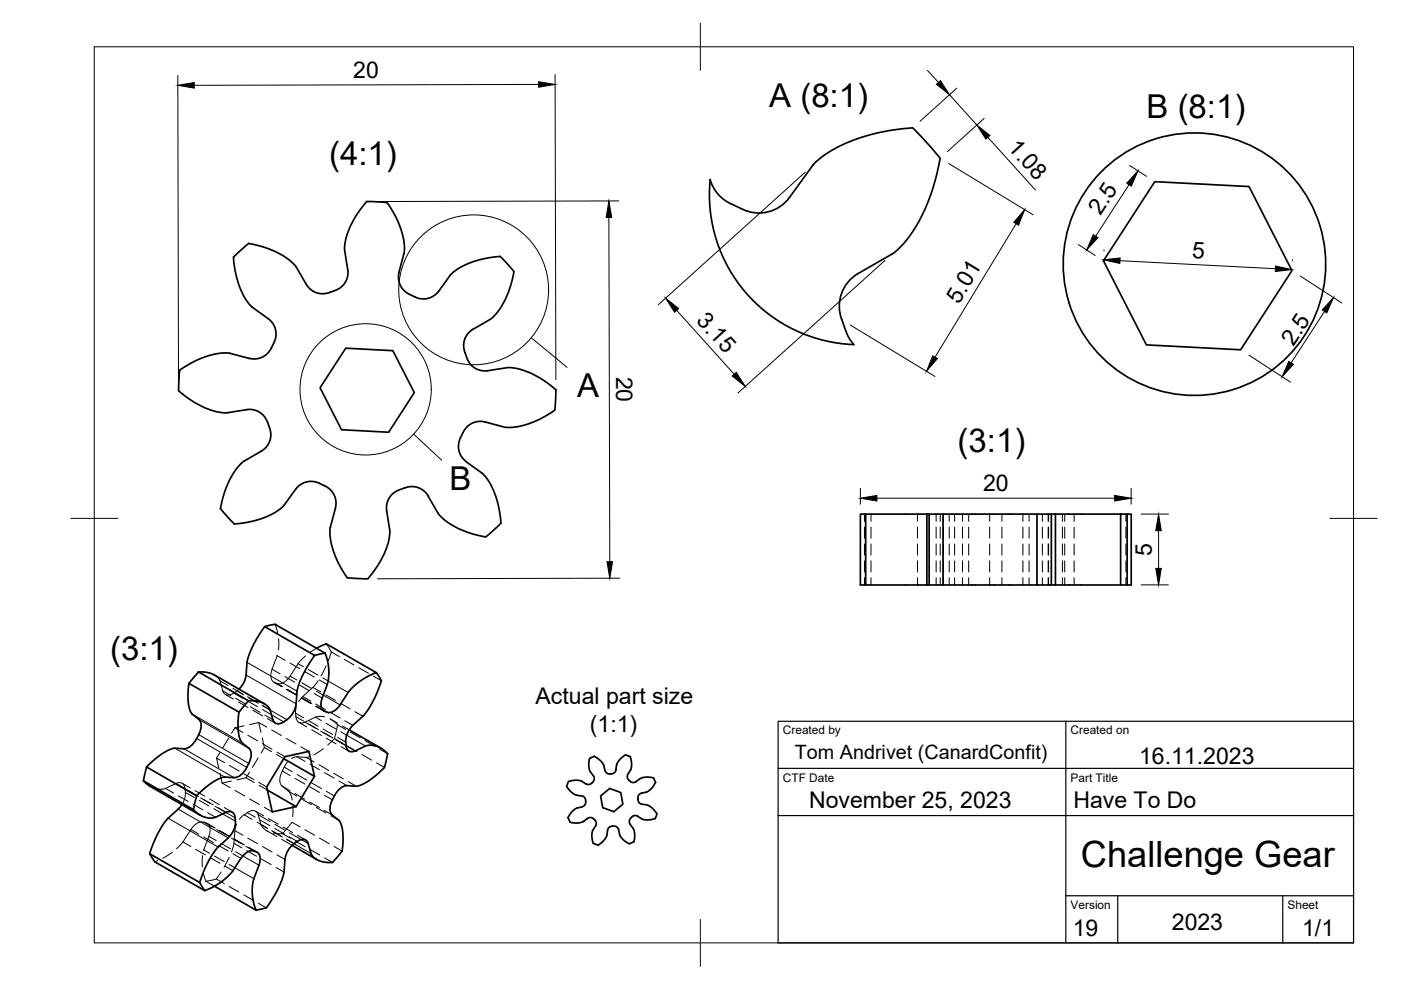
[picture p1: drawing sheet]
<svg xmlns="http://www.w3.org/2000/svg" width="297mm" height="210mm" viewBox="0 0 297 210" stroke-linecap="round" stroke-linejoin="round" font-family="sans-serif">
<!-- layer: Visible -->
<g fill="none" stroke="#000" stroke-width=".36">
<path d="M244.8 38.5l20 1.1 9.1 17.8-10.9 16.8-19.9-1.1-9.1-17.8zM49.5 54.5l.2 2.2 .5 2.4 1.4 3.5 .8 1.3 1 1.2 3.5 2.5a4.2 4.2 0 0 1 .8 5.9 4.1 4.1 0 0 1-4.8 2.5M52.7 51.6l2.5 .6 2.1 .7 2 .9 1.9 1.2 1.5 1.5 2.2 3.8M52.7 51.6l-3.2 2.9M73.7 57.2a4.3 4.3 0 0 1-3.6 4.7 4 4 0 0 1-5.2-1.6M82.1 43l1.3 2.1 1 1.8 .8 2.4 .4 1.6 .1 2.6-1.1 4.2a4 4 0 0 0 2.3 4.7M82.1 43l-4.3-.3-2.6 3.4-1.1 2.2-.9 2.9-.2 1.7 .7 4.3M155 43.2a11.6 11.6 0 0 0 6.3 2 8 8 0 0 0 6.1-3.3l5.3-7.3 2.8-2.2 4.1-2.2 2.7-1 3.9-1.1 3.1-.5 3.8-.5h.4l2 2.1 3.8 4.3-.7 3.5-.8 3-1.7 4.5-1.3 2.5-1.4 2.3-1.8 2.3-1.4 1.4-.8 .7-7.4 4.3a8 8 0 0 0-3.5 9.8M155 43.2a7.9 7.9 0 0 1-4.4-5.1 31.8 31.8 0 0 0 30.4 35M38.1 78.5l-.2 3.1a1.63 1.63 0 0 0 .9 2l2.9 2 1.7 .8 2.4 .9 2.2 .2 4.3-.6M52.9 76l-4.3-1.1-2.6 .1-1.6 .3-2.3 .9-1.9 .9-2.1 1.4M73.3 73.8l10 .6 4.5 8.8-5.4 8.4-10-.5-4.5-8.9z"/>
<path d="M86.8 62.4l1.2 .6M88 63a4 4 0 0 0 5-1.2l2.9-3.9 1.4-1 1.8-1 3.9-1.1 3.1-.4 1.3 1.3 1.6 1.9-.7 2.8-1.1 3-1.2 2.1-1.6 1.9-4.1 2.4a4 4 0 0 0-1.7 4.9M98.6 74.7l.4 1.2M99 75.9a4 4 0 0 0 4.4 2.7l4.8-.7 2.1 .4 2 .7 2.5 1.3 3.1 2.3-.1 1.9-.2 2.4-2.8 1.8-2.9 1.2-2.2 .6-2.3 .1-4.5-1.1a4.4 4.4 0 0 0-5.3 3.3 4 4 0 0 0 1.2 5.1M178.5 67.8l.8 2.4M179.3 70.1l.7 1.6 1 1.4M52.3 86.8a4 4 0 0 1 4.4 2.8M55.4 95.6l-3.8 2.2-.8 .8-1.4 1.9-1.6 3.3-1.1 4.1 3 3.2M56.7 89.6a4.7 4.7 0 0 1-.7 5.6l-.6 .4M98.8 97.9l3.9 2.9 1 1.3 .9 1.9 1.2 3.9 .4 3-1.3 1.3-1.9 1.6-2.8-.6-3-1.1-2.7-1.7-1.3-1.1-2.4-4.1M68.9 103a4 4 0 0 1 2.2 4.7l-1.1 4.3v1.4l.5 2.7 .8 2.4 1 1.9 1.3 2.1 4.4 .2M68.9 103a4.7 4.7 0 0 0-5.7 .2l-3 4-1.8 1.4-1.8 .9-2.4 .9-2.4 .5-2.2 .2"/>
<path d="M90.8 105.2a4.4 4.4 0 0 0-6.1-1.3 4 4 0 0 0-2.7 4.4l.7 4.3-.4 2.6-.7 2-1.1 2.1-2.5 3.4M183.5 109h-1.1v15h1.1v-15h13M196.5 109h.5M196.5 109v15M199.9 109h-2.9v15h-.5M219.9 109h-20v15h-2.9M222.9 109h-3v15h-20M223.8 109h13.8M223.8 109h-.9v15h-3M223.8 109v15M237.6 109h1.4v15h-1.4zM239 109h.8v15h-.8"/>
<path d="M56.1 132.8l2.2-.4 10.6 6.1M67.1 137.4l2.1-.9 10.6 6.1-2.6 1.3-2 1.4-1.2 1.2-1.9 3M68.9 138.5l.7 2.1 .1 2.8-.3 1.6-1.1 3a1.97 1.97 0 0 0 .7 2.9l.4 .1M68.9 138.5l-2.2 .5M183.5 124h13M222.9 124h.9M223.8 124h13.8M42.1 142.5h1.5l1.5 .4 10.9 6.3M42.1 142.5l10.6 6.1M42.1 142.5l-2 2.4M42.2 152.5l-1.6-1.2-.4-1-.4-2.7 .2-2.7 10.7 6.1-.2 3.3 .2 2 .5 1.1 1.6 1.2a2.72 2.72 0 0 1-.1 3.2M42.2 152.5a2.86 2.86 0 0 1-.2 3.5 4.1 4.1 0 0 1-3 2.8l-2.1-.2-1.5 .6-2.5 1.7-1.8 1.7 10.6 6.1 1.8-1.7 1.8-1.3 1.4-.7 1-.2a3.6 3.6 0 0 0 4.6-2.1l.4-.8"/>
<path d="M50.7 146.1l1-1.4a8.3 8.3 0 0 0 .7-4.3l.3-1.4 .8-1.8 .9-1.7 1.7-2.6 10.6 6.1-1.6 2.4-1 1.9-.7 1.8-.4 1.5a8.4 8.4 0 0 1-.7 4.3l-.7 .9-.8 .8M52.7 148.6l2.1 .1 1.7 .8 .7 .9 .6 2.2M52.7 148.6l-2 2.4M60.8 152.6l-.4 .3a1.46 1.46 0 0 1-2.5-.3M72.1 149.5a2.63 2.63 0 0 1-2.7 1.5M74 154.7l6.8 3.9M74.8 153.8a4.5 4.5 0 0 0-1.1 5.2 1.23 1.23 0 0 0 1.6 .2l2.4-1.1 1.5-.1 1.1 .4 1 .6 .9 .8-.1 .5a5.4 5.4 0 0 1-.9 2.7l-2.4 2.1-2 1.2-1.1 .4-2.1-.1M79.8 142.6l1.1 1.7M80.9 144.3l-1.2 3.2-1.6 2.8-.9 1.3-2.4 2.2M31.1 162.6l-.7 2.9M38.6 170.6l-.6 .7-2.6 2.4-1 1.3-1.5 2.9-1.2 3.1 10.6 6.1M41.7 168.7l-.7 2.9"/>
<path d="M42.5 172.8l-10.9-6.2-1.2-1.1 10.6 6.2 .8 .7 1.4 .8 1.2 .3 1-.1 2.5-1.2a1.23 1.23 0 0 1 1.4 0 1.23 1.23 0 0 1 .6 1.2M48.4 177.7l-2.3 2-1.1 1.5-1.4 2.6-1.3 3.3M49.9 173.4v.7M49.9 174.1l-.1 1-.4 1.1-1 1.4M56.7 167.5l6.1 3.5M60.2 160.9l6.5 3.7M61.9 179.2l5.2 3M66.7 164.6l-1.2-5.3-5.1 1.1-3.9 6.4 1.2 5.3 5.1-1.1M66.7 164.6l-3.9 6.4M70.5 169.6a2.72 2.72 0 0 0-.1 3.2l1.6 1.3 .4 .9 .3 2.8-.2 2.7M70.9 168.7l-.4 .9M73.6 166.6a3.4 3.4 0 0 0-2.7 2.2"/>
<path d="M120.1 166.7l.8 1 .7 .6 .6 .3 1.1 .2M120.5 165.7l-.3 1M123.3 168.7a1.01 1.01 0 0 1 .9 1M124.2 169.7v.2a1.03 1.03 0 0 1-.8 1.2l-1.5 .4-1.2 1.4a.86 .86 0 0 0 .1 1.2l.1 .2M125.8 178.8l1 .4M125.8 173.6a1.01 1.01 0 0 0-1.3-.1l-.9 .7-.7 .2-.9 .1-1.1-.2M125.9 173.6l.2 .2M126 160.4l1.3 .9 .7 1a1.99 1.99 0 0 0 .9 1.8h.4M126 160.4l-.3 .1a1.13 1.13 0 0 0-.9 1.3l.1 1 .2 .8a1.98 1.98 0 0 1 .8 1.9l-.3 .4a1.07 1.07 0 0 1-1.4 .3l-1-.6-.6-.2-1.2 .1-.9 .2M126.1 173.8a1.01 1.01 0 0 1 .2 1.3l-.7 1.1-.1 .5v1.2l.3 .9M127.3 168.8l2-1.6 2.3 .8 .5 2.5-2 1.6-2.3-.9zM128.8 176.1l-.1 1-.3 .7-.6 .6-1 .8"/>
<path d="M130.1 175.1a1.01 1.01 0 0 1 1.1 .8M130.1 175.2h-.1a1 1 0 0 0-1.2 .8M130.6 163.2l.2-1.3 .9-1.1a1.21 1.21 0 0 1 2-.2l.2 1.9-.1 .6-.7 1M130.6 163.2a1.11 1.11 0 0 1-1.3 .9M131.1 176l.3 1 .4 .7 .7 .7 .9 .5M133.1 164.1a1.25 1.25 0 0 0 .4 1.4 1.25 1.25 0 0 0 1.4 .2M133.7 173.5a1.01 1.01 0 0 0-.1 1.3l.7 .9 .2 .7 .1 .9-.2 1.2M133.9 173.3a1.01 1.01 0 0 1 1.3-.2l1 .6 .6 .1h1.2l.9-.2M133.9 173.3l-.2 .2M134.4 178.4l-.9 .5M134.9 165.7l1.1-.8 1.5-.1a1.11 1.11 0 0 1 1.3 .5 1.11 1.11 0 0 1-.3 1.4l-.7 .8-.7 .5a1.92 1.92 0 0 0-1.8 .9l-.1 .3M135.3 169.2v.2a.97 .97 0 0 0 .8 1.1l1.4 .3 .8 .6 .6 .7a.88 .88 0 0 1 .1 1.2l-.1 .3"/>
<path d="M31.7 181l1.1 1.7 10.6 6.1 1.9-.8 1.7-1.1 1.1-.9 1.3-1.4a9.2 9.2 0 0 1 3.1-4 1.8 1.8 0 0 1 2 .2 1.8 1.8 0 0 1 .6 2l-1.4 3.8-.2 1.2 .1 2.7 .7 2.5-8.8-5.1M42.3 187.1l1.1 1.7M56.5 192.5l-2.2 .5M72.5 180.4l-2 2.5-1.9-.1-1.1-.4-1.1-.8-.5-.6-.6-2.2a1.32 1.32 0 0 0-2.3-.4 5.1 5.1 0 0 0-2.6 3.8l-.2 2.9-.5 1.7-1.5 3-1.7 2.7"/>
<circle cx="253.3" cy="56" r="27.8"/>
</g>
<!-- layer: Hidden -->
<g fill="none" stroke="#000" stroke-width=".21">
<path d="M183.3 109v1.5M183.3 111.8v2.3M183.3 115.3v2.4M183.3 118.9v2.4M184.7 109v1.5M184.7 111.8v2.3M184.7 115.3v2.4M184.7 118.9v2.4M194.5 109v1.5M194.5 111.8v2.3M194.5 115.3v2.4M194.5 118.9v2.4"/>
<path d="M198.5 109v1.5M198.5 111.8v2.3M198.5 115.3v2.4M198.5 118.9v2.4M199.3 109v1.5M199.3 111.8v2.3M199.3 115.3v2.4M199.3 118.9v2.4M200 109v1.5M200 111.8v2.3M200 115.3v2.4M200 118.9v2.4"/>
<path d="M201.3 109v1.5M201.3 111.8v2.3M201.3 115.3v2.4M201.3 118.9v2.4M202.4 109v1.5M202.4 111.8v2.3M202.4 115.3v2.4M202.4 118.9v2.4M204.1 109v1.5M204.1 111.8v2.3M204.1 115.3v2.4M204.1 118.9v2.4"/>
<path d="M205.4 109v1.5M205.4 111.8v2.3M205.4 115.3v2.4M205.4 118.9v2.4M209.8 109v1.5M209.8 111.8v2.3M209.8 115.3v2.4M209.8 118.9v2.4M212.4 109v1.5M212.4 111.8v2.3M212.4 115.3v2.4M212.4 118.9v2.4"/>
<path d="M216.9 109v1.5M216.9 111.8v2.3M216.9 115.3v2.4M216.9 118.9v2.4M218.2 109v1.5M218.2 111.8v2.3M218.2 115.3v2.4M218.2 118.9v2.4M221 109v1.5M221 111.8v2.3M221 115.3v2.4M221 118.9v2.4"/>
<path d="M222.2 109v1.5M222.2 111.8v2.3M222.2 115.3v2.4M222.2 118.9v2.4M222.3 109v1.5M222.3 111.8v2.3M222.3 115.3v2.4M222.3 118.9v2.4M225.3 109v1.5M225.3 111.8v2.3M225.3 115.3v2.4M225.3 118.9v2.4"/>
<path d="M225.7 109v1.5M225.7 111.8v2.3M225.7 115.3v2.4M225.7 118.9v2.4M227.7 109v1.5M227.7 111.8v2.3M227.7 115.3v2.4M227.7 118.9v2.4M238.7 109v1.5M238.7 111.8v2.3M238.7 115.3v2.4M238.7 118.9v2.4"/>
<path d="M58.3 132.4l.6 1.8M58.8 139l-1.1 2.9a2.1 2.1 0 0 0 .5 2.8 2.45 2.45 0 0 0 3.3-1.3l1.8-2.8 1.5-1.5M59.1 135.4l-.1 2.4M67.1 137.4l-1.4 .9M69.2 136.5l1.1 1.7M70.3 138.2l-.7 1.9M70.3 138.2l1.6 1M73 139.8l2 1.2M183.3 122.5v1.5M184.7 122.5v1.5M194.5 122.5v1.5M198.5 122.5v1.5"/>
<path d="M199.3 122.5v1.5M200 122.5v1.5M201.3 122.5v1.5M202.4 122.5v1.5M204.1 122.5v1.5M205.4 122.5v1.5M209.8 122.5v1.5M212.4 122.5v1.5M216.9 122.5v1.5M218.2 122.5v1.5M221 122.5v1.5M222.2 122.5v1.5"/>
<path d="M222.3 122.5v1.5M225.3 122.5v1.5M225.7 122.5v1.5M227.7 122.5v1.5M238.7 122.5v1.5M45.4 143.1l.7 .5 .5 .7 .6 2.2a1.32 1.32 0 0 0 1.1 .9 1.32 1.32 0 0 0 1.3-.5l1.1-.8M46.6 159.6l-.7 1.1M47.8 147.2l1.7 1M48.5 156.5l-1.3 2.1M49.8 154.3l-.7 1.2M49.8 154.3l1.7 1M50.5 148.8l2.1 1.2"/>
<path d="M51.8 153.9l-2 .4M52.5 155.9l2.1 1.2M53.6 150.6l2.1 1.2M54.9 153.2l-2 .4M54.9 153.2l1.7 1M54.9 153.2l.4 2.1M55.6 156.4l.4 2.1M55.6 157.7l2.1 1.2M56 158.5l1.6 .9M56 158.5l-.6 1.2M56.7 152.4l1.7 .9M57.6 154.8l2.1 1.1"/>
<path d="M58 144.6l1.7 1M58.6 160l1.6 .9M58.7 159.5l1.7 .9M60.7 156.6l2.1 1.1M60.8 146.2l2 1.2M62.8 149.9a4 4 0 0 0 .4 3.2l.8 .2 3.1-1.3h1.7M63.4 153.2l1.6 .9M63.8 158.3l1.7 1M63.9 148l2 1.2M66.1 154.7l2 1.2M67 149.8l1.6 .9M67.5 144.3l-1 1.3-2.3 2.1-.9 1.1"/>
<path d="M68.6 158.7l-2 1.3M69.2 141.2l-1.1 2.1M69.2 156.5l2 1.2M69.9 152.4l1.7 1.3M70.1 152.5l1.5 .8M70.9 156.6l-1.4 1.4M71.6 153.7l-.7 2.9 1.7 1M71.6 153.7l1.7 1M72.3 158.3l1.7 1M72.6 153.9l1.4 .8M73.6 158.2l2.1 1.2M74.3 155.3l2.1 1.1"/>
<path d="M76.1 141.6l2 1.2M76.7 160l2.1 1.2M77.4 157l2.1 1.2M79.2 143.4l1.7 .9M80.5 158.8l1.7 1M31.8 166.7h.1M33 167.2l.7 .1h1.2l2.4-1.2a1.25 1.25 0 0 1 1.4 0 1.25 1.25 0 0 1 .5 1.2v2l-.6 1.3M37.4 180l1.2-1.2 1.9-2.9a2.45 2.45 0 0 1 3.5-1.3 2.28 2.28 0 0 1 .3 2.7l-1.1 3M38.6 166.1l1.7 .9M41.3 167.6l2.1 1.2M43.9 174.6l1.7 1M44.4 169.4l2.1 1.2"/>
<path d="M45.9 160.7l1.7 1M45.9 160.7l.5 2.1M46.6 164l.5 2M46.7 176.2l2 1.2M47.1 166l1.7 1M47.5 171.2l1.7 1M48.6 162.3l2.1 1.2M49.1 165.6l-2 .4M49.8 178l2 1.1M49.8 167.6l2.1 1.2M50.2 174.7l-.4 1-.2 3.4-.5 1.6M50.8 173.7a5.5 5.5 0 0 1 2.9-1.9l.6 .2 .3 .4 .8 2.5 .2 .4 1.2 1"/>
<path d="M51.7 164.1l2.1 1.2M52.2 164.9l1.7 1M52.2 164.9l-2 .4M52.9 179.7l1.6 1M52.9 163.7l-.7 1.2M52.9 169.4l2.1 1.2M54.2 172l1.7 1M54.7 160.7l-1.2 2M54.8 165.9l1.7 .9M54.9 166.5l1.8 1M56 171.2l1.7 .9M56.5 176.1l2.2 1.3"/>
<path d="M56.9 173.6l2.1 1.1M58 176.6l1.9 .2M59.7 178l2.2 1.2M59.9 176.8l1.7 .9M60 175.3l2.1 1.2M60.9 161.6a5.6 5.6 0 0 0-1.4 4.6l.3 .5 1.5 1.2 .7 1.7M62.1 170.8v2.4M62.6 178.3l2.1 1.2M63.1 177.1l1.7 1M63.6 175.3l-1.7-1-2 2.5M64.6 175.9l2.1 1.2M65.5 160.5h-2.8l-.9 .3"/>
<path d="M67.7 177.7l2.1 1.2M70.8 179.5l1.7 1M79.8 161.7l1.7 1M33.4 182.5l-.6 .2M36.5 180.7l-2 1.3M42.9 181.4v2.4M43.1 185l.6 1.9M43.7 186.9l1.8 1M45.9 186.4l-2.2 .5M45.9 186.4l1.7 .9M46.9 184.9l-1 1.5M48.6 188l2.1 1.1"/>
<path d="M48.6 181.8l-1.1 2.1M51.7 189.7l2 1.2M54.8 191.5l1.7 1M65.7 180.1l2.1 1.2M68.8 181.9l1.7 1"/>
</g>
<!-- layer: Hidden Narrow -->
<g fill="none" stroke="#000" stroke-width=".21">
<path d="M58.8 139l1.7 1M46.7 144.4l1.6 .9M47.2 146.5l1.7 1M49.4 145.9l2 1.2M49.6 146.9l1.9 1.2M50 148.1l2 1.1M50.2 146.5l1.5 .8M52.5 147.7l2 1.2M52.5 148.6l2.1 1.2M52.7 147.9l2.1 1.2M53.1 149.9l2 1.1M55.6 149.5l1.7 1"/>
<path d="M55.6 150.4l2 1.1M55.8 149.7l1.5 .9M56.2 151.6l1.6 1M57.7 141.9l1.7 1M58.2 144.7l1.6 .9M58.7 144.9l1.2 .7M60.4 143.5l2.1 1.1M60.8 146.2l2 1.2M60.9 146.2l2.1 1.2M61.5 140.6l2.1 1.2M61.5 143.4l1.4 .8M62.7 151.2l1.7 1"/>
<path d="M62.7 151.9l1.7 1M63.2 140.7l1.1 .7M63.5 145.3l2.1 1.1M63.9 148l2 1.2M64 144.8l2 1.2M64.1 147.9l2 1.2M64.2 147.7l1.7 1M64.6 142.4l2.1 1.2M64.7 153.1l2.3 1.3M65.4 142l2 1.1M65.4 152.8l2.1 1.2M65.5 153.5l2 1.2"/>
<path d="M66.3 145.7l1.7 1M66.6 147l1.7 1M66.9 152.1l1.2 .7M66.9 149.3l2.1 1.1M67 149.7l1.5 .9M67.1 146.6l1.4 .8M67.1 149.7l1.2 .7M67.7 144.2l1.7 .9M68 155l2.6 1.5M68.5 143.7l1.1 .7M68.5 154.6l2.1 1.2M69.1 147.3l2 1.2"/>
<path d="M69.2 153.4l2 1.2M70 151l2.1 1.2M71.1 156.8l2.2 1.3M71.6 156.4l1.7 .9M71.6 157.1l1.7 .9M72.2 149.1l2 1.2M72.2 155.1l1.3 .8M73.1 152.8l1.7 1M75.2 150.9l1.7 1M35.1 167.2l1.7 .9M37.3 166.1l1.7 1M37.8 168.7l2.1 1.2"/>
<path d="M38.8 178.5l1.7 1M39.2 167.3l2.3 1.3M39.3 168l1.9 1.1M40 167.7l2.1 1.2M40.5 175.9l1.7 1M40.9 170.5l2.1 1.2M42.2 169.7l2.1 1.2M42.5 169.2l2.1 1.2M43.1 169.5l2.1 1.2M43.2 177.5l2.1 1.1M43.2 174.3l1.7 1M43.8 174.5l1.6 1"/>
<path d="M44 172.3l1.7 1M44.3 177.3l1.5 .9M45.3 171.5l1.9 1.1M45.6 171l2.3 1.2M46 175.9l2 1.2M46.2 171.3l1.7 .9M46.3 179.2l2.1 1.2M46.5 176.1l2 1.2M46.8 178.8l2.1 1.2M49.1 177.7l2 1.2M49.6 177.9l2 1.2M49.6 178.8l1.7 1"/>
<path d="M49.8 176.1l1.7 1M51.8 172.8l1.7 .9M52.2 179.5l1.6 .9M52.4 172.3l1.7 1M52.5 177.7l2.1 1.2M52.7 179.7l1.7 .9M54.5 174.3l2.1 1.2M54.7 172.7l2.5 1.5M55.2 173.9l2 1.2M55.3 174.9l1.5 .8M55.6 179.5l2.1 1.2M57.6 176.1l2 1.2"/>
<path d="M57.8 176.3l2.1 1.2M58.3 175.7l2 1.1M58.3 174.8l2 1.2M59.8 166.7l1.7 1M59.9 163.5l1.6 1M60.3 162.6l1.7 1M60.7 177.9l1.7 1M60.9 178.1l1.4 .8M61.2 167.8l1.7 1M61.3 177.4l1.7 1M61.4 176.6l2.5 1.4M62.5 168.2l2.1 1.3"/>
<path d="M62.6 165.1l2 1.1M63 160.5l1.7 .9M63 164.2l2.1 1.2M64 169.4l2 1.2M64.9 160.6l1.7 1M65.6 170l2.1 1.2M65.7 166.8l2 1.2M65.7 162l2.1 1.2M66.1 166l2.1 1.2M67.1 171.2l2 1.2M67.6 162.2l2.1 1.2M68.7 171.8l1.7 1"/>
<path d="M68.8 168.6l1.7 1M68.8 163.8l2.1 1.2M69.2 167.8l1.7 1M70.2 173l1.7 .9M70.7 163.9l2.1 1.2M71.9 165.6l1.7 1M73.8 165.7l1.7 1M41.5 180.1l2.1 1.2M43.2 180.2l1.2 .7M44.6 181.9l2.1 1.1M45.5 181.5l2 1.2M47.7 183.6l1.7 1"/>
<path d="M48.6 183.3l1.2 .7M49.4 181l1.7 1M50 180.6l1.5 .9M52.3 180.4l2.1 1.1M55.4 182.1l2.1 1.2M58.5 183.9l1.7 1M58.7 181.2l1.7 1"/>
</g>
<!-- layer: Visible Narrow -->
<g fill="none" stroke="#000" stroke-width=".21">
<path d="M37.1 158.6l10.6 6.2M39 158.8l10.6 6.1M40.7 151.4l10.7 6.1M41.7 156.6l10.6 6.1M42.1 155.8l10.6 6.1M42.2 152.5l10.6 6.2M52.2 143.1l10.6 6.1M52.4 140.4l10.6 6.2M57.3 150.6l3.5 2M57.6 151.5l2.6 1.5M68.3 150.4l1 .6M68.5 150.6l.3 .2"/>
<path d="M68.5 147.4l3.6 2.1M69.6 144.4l4.2 2.4M73.3 158.1l2 1.1M73.5 155.9l4 2.3M35.6 173.5l10.6 6.1M37.8 171.5l10.6 6.2M47.2 172.6l2.7 1.5M47.9 172.2l1.9 1.2M62.3 178.9l3.6 2.1M63.9 178l1.4 .9M49.8 184l4 2.3M51.5 181.5l3.4 1.9"/>
</g>
<!-- layer: BORDER -->
<path d="M20 9.9h267v190h-267zM148.5 4.9v10M15 109.9h10M282 109.9h10M148.5 194.9v10" fill="none" stroke="#000" stroke-width=".21"/>
<!-- layer: FD_Dimensions -->
<g fill="none" stroke="#000" stroke-width=".21">
<path d="M37.7 16l.1 64.7M114.2 17.9l-73 .2M117.7 15.8l.2 64.7M196.6 14.9l2.4 2.6M202.9 18.7l-7.8 7M170.8 36.5l-31.2 28.1M201.1 34.6l18 10.9M201.3 20.1l5.8 6.4M208.7 25.1l-7.8 7M209.4 29.1l10.1 11.2M239.4 39.2l-7.1 10.9M239.5 35.1l3.6 2.3"/>
<path d="M129.1 46.1l.2 73M131.2 42.6l-51.3 .1M187.6 55.2l-31.2 28.1M215.4 47.4l-17.2 28.3M228.6 51.9l3.6 2.3M234.1 53v.2M237.5 55.3l32.9 1.7M274 55.1v.2M275.7 58.5l8.8 5.7M143.5 65.8l12.2 13.5M180.3 68.9l17.9 10.9M264.8 75.3l8.8 5.7"/>
<path d="M280.8 66l-7.1 10.9M182.4 103.5v3.4M185.9 105.6h50.4M239.8 103.5v3.4M241.9 109h5.8M245.6 112.5v8M131.4 122.6l-51.3 .1M241.9 124h5.8"/>
</g>
<g fill="#000" stroke="#000" stroke-width=".21">
<path d="M37.7 18.1l3.5-.6v1.2zM114.2 17.3l3.5 .6-3.5 .6zM198.5 17.9l.9-.8 1.9 3zM207.1 26.5l2.8 2.2-.9 .8zM241.3 36.2l-1.4 3.3-1-.7zM129.1 42.6l.6 3.5h-1.2zM217.3 44.4l-1.4 3.3-1-.6zM231.8 49.8l1 .6-2.4 2.6zM234 55.1l3.5-.4-.1 1.2zM270.4 56.4l3.5 .8-3.5 .4zM141.1 63.2l2.8 2.2-.9 .8zM155.2 79.7l.9-.8 1.9 3z"/>
<path d="M197.8 75.4l1 .6-2.4 2.7zM273.2 76.6l1 .7-2.4 2.6zM282.7 63.1l-1.4 3.3-1-.7zM128.7 119.1h1.2l-.6 3.5zM182.4 105.6l3.5-.6v1.2zM236.3 105l3.5 .6-3.5 .6zM245.6 109l.6 3.5h-1.2zM245 120.5h1.2l-.6 3.5z"/>
</g>
<!-- layer: Detail Boundary -->
<g fill="none" stroke="#000" stroke-width=".21">
<path d="M112.6 71.6l7.6 6.3M87.7 92l5.9 5.6"/>
<circle cx="100.4" cy="61.4" r="15.9"/>
<circle cx="77.5" cy="82.6" r="13.9"/>
</g>
<!-- layer: TITLEBLOCK -->
<path d="M165 152.9h122v47h-122zM226 152.9v47M165 172.9h122M165 162.9h122M226 189.9h61M237 189.9v10M272 189.9v10" fill="none" stroke="#000" stroke-width=".25"/>
<text font-size="7.7" x="229.2" y="183.8">Challenge Gear</text>
<g font-size="7">
<text x="163.1" y="22.8">A (8:1)</text>
<text x="243.1" y="25">B (8:1)</text>
<text x="69.8" y="35">(4:1)</text>
<text x="122.4" y="84.1">A</text>
<text x="203" y="95.8">(3:1)</text>
<text x="95.3" y="103.8">B</text>
<text x="23.3" y="140">(3:1)</text>
</g>
<g font-size="4.9">
<text x="74.9" y="16.5">20</text>
<text x="213.5" y="31.4" transform="rotate(48 213.5 31.4)">1.08</text>
<text x="233.3" y="45.8" transform="rotate(-57 233.3 45.8)">2.5</text>
<text x="252.7" y="54.6" transform="rotate(3 252.7 54.6)">5</text>
<text x="203.3" y="64.6" transform="rotate(-59 203.3 64.6)">5.01</text>
<text x="147.5" y="68.1" transform="rotate(48 147.5 68.1)">3.15</text>
<text x="274.2" y="73.5" transform="rotate(-57 274.2 73.5)">2.5</text>
<text x="130.6" y="79.9" transform="rotate(90 130.6 79.9)">20</text>
<text x="208.4" y="104.2">20</text>
<text x="244.2" y="117.9" transform="rotate(-90 244.2 117.9)">5</text>
<text x="113.6" y="149.3">Actual part size</text>
<text x="125.1" y="155.3">(1:1)</text>
<text x="241.5" y="161.9">16.11.2023</text>
<text x="171.5" y="171.3">November 25, 2023</text>
<text x="227.6" y="171.3">Have To Do</text>
<text x="248.5" y="197.2">2023</text>
<text x="227.5" y="198.4">19</text>
<text x="276.1" y="198.6">1/1</text>
</g>
<text font-size="4.2" x="168.5" y="160.9">Tom Andrivet (CanardConfit)</text>
<g font-size="2.5">
<text x="166" y="155.7">Created by</text>
<text x="227" y="155.7">Created on</text>
<text x="166" y="165.7">CTF Date</text>
<text x="227" y="165.7">Part Title</text>
<text x="227" y="192.7">Version</text>
<text x="273" y="192.7">Sheet</text>
</g>
</svg>
